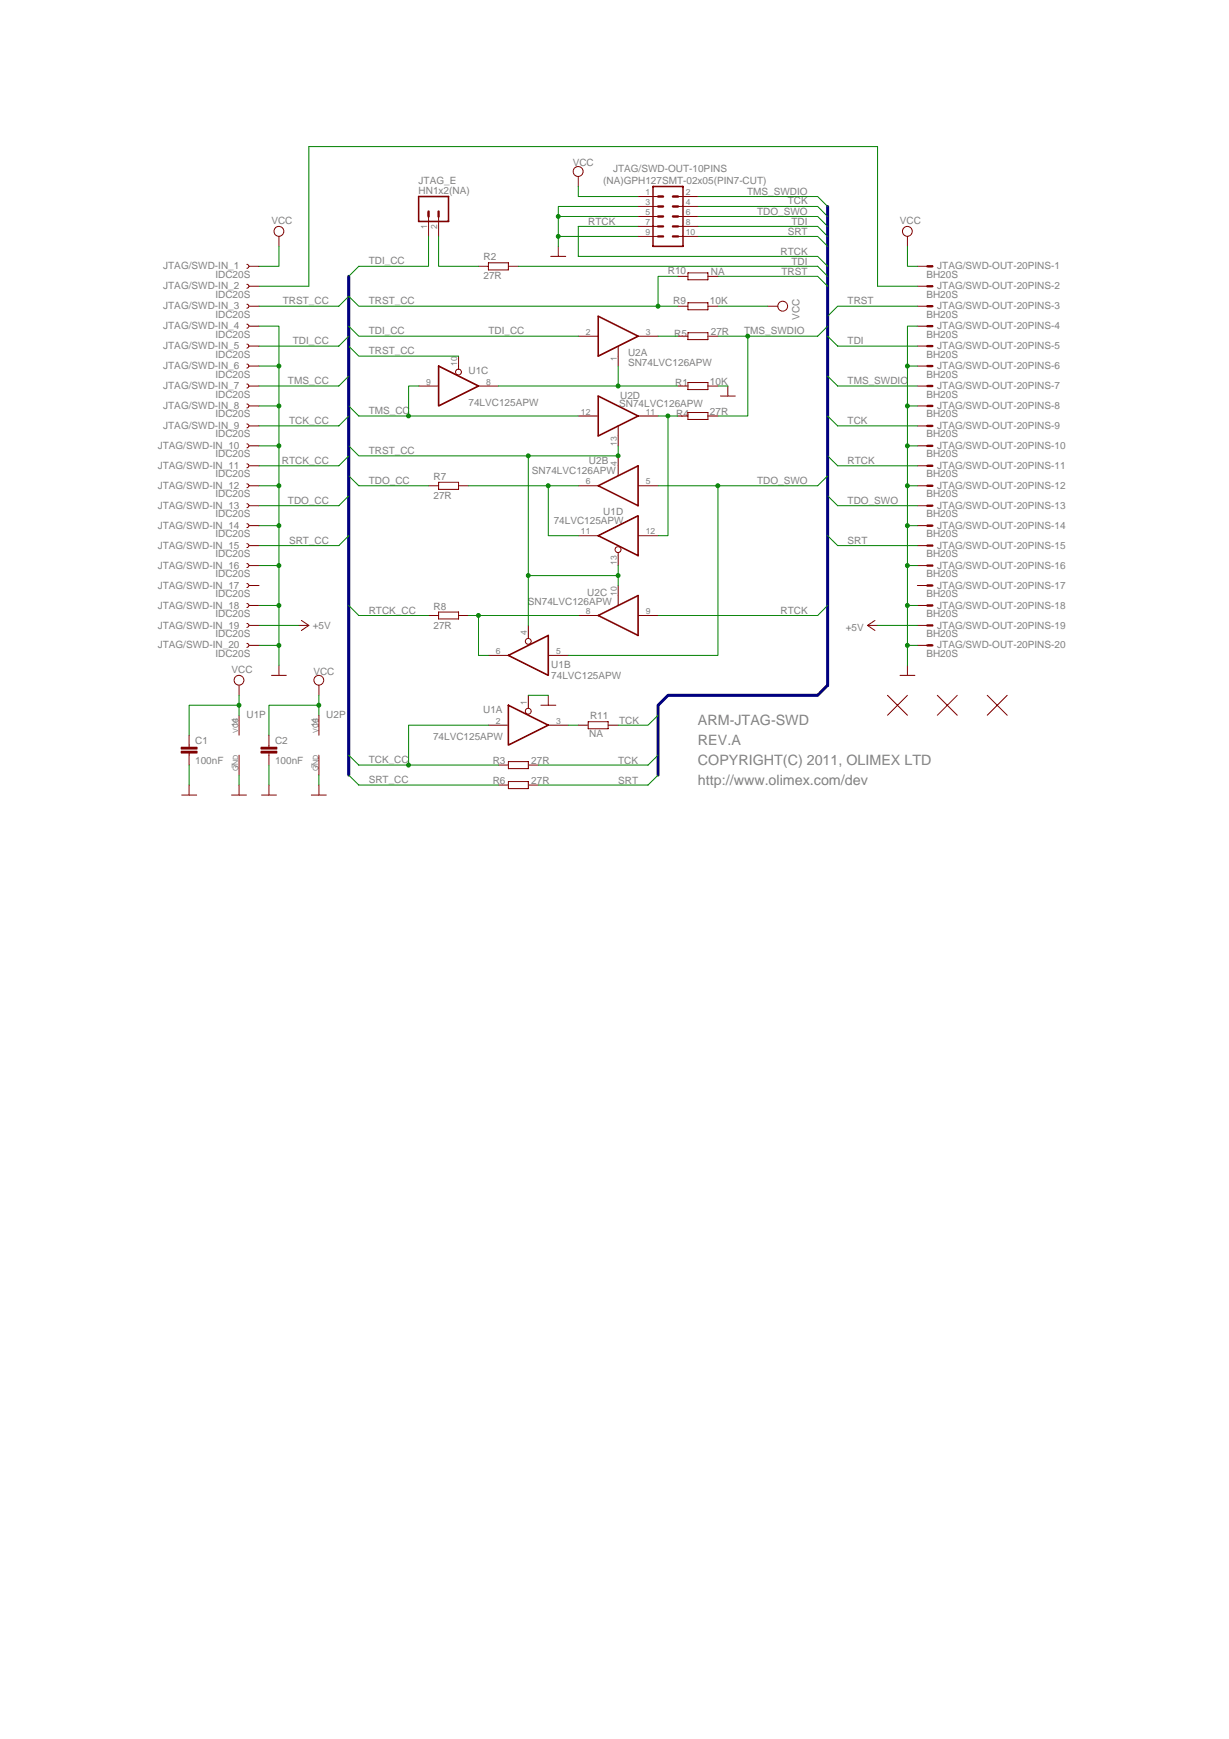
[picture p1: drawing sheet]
<svg xmlns="http://www.w3.org/2000/svg" width="210mm" height="297mm" viewBox="0 0 210 297" stroke-linecap="round" stroke-linejoin="round" font-family="sans-serif">
<g fill="none" stroke="#800000" stroke-width=".17">
<path d="M73.2 37v3.4M74.9 37v3.4M98.8 30.2v1.7M109 33.6h3.4M109 35.3h3.4M109 37h3.4M109 38.7h3.4M115.8 33.6h3.4M115.8 35.3h3.4M115.8 37h3.4M115.8 38.7h3.4M42.2 45.1a.34 .34 0 0 1 .3 .4 .34 .34 0 0 1-.3 .3"/>
<path d="M42.2 48.6a.34 .34 0 0 1 .3 .3 .34 .34 0 0 1-.3 .3M42.2 52a.34 .34 0 0 1 .3 .3 .34 .34 0 0 1-.3 .3M42.2 55.4a.34 .34 0 0 1 .3 .3 .34 .34 0 0 1-.3 .3M42.2 58.8a.34 .34 0 0 1 .3 .3 .34 .34 0 0 1-.3 .4M42.5 45.5h1.7M42.5 48.9h1.7M42.5 52.3h1.7M42.5 55.7h1.7M42.5 59.1h1.7M47.6 40.4v1.7M81.7 45.5h1.7M83.4 44.9h3.4v1.2h-3.4z"/>
<path d="M86.8 45.5h1.7M94.1 43.8h2.5M95.4 42.1v1.7M98.8 57.4h3.4M105.6 59.1v3.4M109 40.4h3.4M109 57.4h3.4M115.8 52.3h1.7M115.8 40.4h3.4M115.8 57.4h1.7M115.8 47.2h1.7M117.5 46.6h3.4v1.2h-3.4z"/>
<path d="M117.5 51.7h3.4v1.2h-3.4zM117.5 56.8h3.4v1.2h-3.4zM120.9 52.3h1.7M120.9 57.4h1.7M120.9 47.2h1.7M131.1 52.3h1.7M155 40.4v1.7M156.7 45.5h1.7M156.7 48.9h1.7M156.7 52.3h1.7M156.7 55.7h1.7M156.7 59.1h1.7"/>
<path d="M42.2 62.2a.34 .34 0 0 1 .3 .3 .34 .34 0 0 1-.3 .4M42.2 65.6a.34 .34 0 0 1 .3 .3 .34 .34 0 0 1-.3 .4M42.2 69a.34 .34 0 0 1 .3 .3 .34 .34 0 0 1-.3 .4M42.2 72.4a.34 .34 0 0 1 .3 .3 .34 .34 0 0 1-.3 .4M42.2 75.8a.34 .34 0 0 1 .3 .4 .34 .34 0 0 1-.3 .3M42.2 79.2a.34 .34 0 0 1 .3 .4 .34 .34 0 0 1-.3 .3M42.5 62.5h1.7M42.5 65.9h1.7M42.5 69.3h1.7M42.5 72.7h1.7M42.5 76.2h1.7M42.5 79.6h1.7"/>
<path d="M71.5 65.9h3.4M78.3 60.8v2.3M81.7 65.9h3.4M98.8 71.1h3.4M105.6 72.7v3.5M105.6 77.9v3.4M109 71.1h3.4M115.8 65.9h1.7M115.8 71.1h1.7M117.5 65.3h3.4v1.2h-3.4zM117.5 70.5h3.4v1.1h-3.4zM120.9 65.9h1.7"/>
<path d="M120.9 71.1h1.7M123 67.6h2.6M124.3 65.9v1.7M156.7 62.5h1.7M156.7 65.9h1.7M156.7 69.3h1.7M156.7 72.7h1.7M156.7 76.2h1.7M156.7 79.6h1.7M42.2 82.6a.34 .34 0 0 1 .3 .4 .34 .34 0 0 1-.3 .3M42.2 86a.34 .34 0 0 1 .3 .4 .34 .34 0 0 1-.3 .3M42.2 89.5a.34 .34 0 0 1 .3 .3 .34 .34 0 0 1-.3 .3"/>
<path d="M42.2 92.9a.34 .34 0 0 1 .3 .3 .34 .34 0 0 1-.3 .3M42.2 96.3a.34 .34 0 0 1 .3 .3 .34 .34 0 0 1-.3 .3M42.2 99.7a.34 .34 0 0 1 .3 .3 .34 .34 0 0 1-.3 .4M42.5 83h1.7M42.5 86.4h1.7M42.5 89.8h1.7M42.5 93.2h1.7M42.5 96.6h1.7M73.2 83h1.7M74.9 82.4h3.4v1.2h-3.4zM78.3 83h1.7M98.8 83h3.4"/>
<path d="M98.8 91.5h3.4M105.6 94.4v2.2M109 83h3.4M109 91.5h3.4M156.7 83h1.7M156.7 86.4h1.7M156.7 89.8h1.7M156.7 93.2h1.7M156.7 96.6h1.7M40.8 117.1v1.7M42.2 103.1a.34 .34 0 0 1 .3 .3 .34 .34 0 0 1-.3 .4M42.2 106.5a.34 .34 0 0 1 .3 .3 .34 .34 0 0 1-.3 .4"/>
<path d="M42.2 109.9a.34 .34 0 0 1 .3 .3 .34 .34 0 0 1-.3 .4M42.5 100h1.7M42.5 103.4h1.7M42.5 106.8h1.7M42.5 110.2h1.7M46.4 115.4h2.5M47.6 113.6v1.8M51.1 106.8h1.6M51.5 106l1.2 .8-1.2 .9M54.5 117.1v1.7M73.2 105.1h1.7M74.9 104.5h3.4v1.2h-3.4z"/>
<path d="M78.3 105.1h1.7M83.4 112h3.4M90.2 106.8v2.3M90.2 118.8v2.2M93.6 118.8v1.7M93.6 112h3.4M98.8 105.1h3.4M105.6 100v3.4M109 105.1h3.4M148.2 106.8h1.7M149.4 106l-1.2 .8 1.2 .9M151.6 118.8l3.4 3.4"/>
<path d="M153.7 115.4h2.6M155 113.6v1.8M155 118.8l-3.4 3.4M156.7 100h1.7M156.7 103.4h1.7M156.7 106.8h1.7M156.7 110.2h1.7M160.1 118.8l3.4 3.4M163.5 118.8l-3.4 3.4M168.6 118.8l3.4 3.4M172 118.8l-3.4 3.4M30.9 128.3h2.8v.3h-2.8z"/>
<path d="M30.9 127.6h2.8v.4h-2.8zM31 135.8h2.6M32.3 125.6v2M32.3 128.7v2M32.3 134.1v1.7M39.5 135.8h2.6M40.8 122.2v3.4M40.8 129v3.4M40.8 134.1v1.7M44.6 128.3h2.7v.3h-2.7zM44.6 127.6h2.7v.4h-2.7zM44.7 135.8h2.5"/>
<path d="M45.9 125.6v2M45.9 128.7v2M45.9 134.1v1.7M53.2 135.8h2.5M54.5 122.2v3.4M54.5 129v3.4M54.5 134.1v1.7M83.4 123.9h3.4M85.1 130.7h1.7M85.1 134.1h1.7M86.8 130.1h3.4v1.2h-3.4zM86.8 133.5h3.4v1.2h-3.4z"/>
<path d="M90.2 130.7h1.7M90.2 134.1h1.7M92.4 120.5h2.5M93.6 123.9h3.4M98.8 123.9h1.7M100.5 123.3h3.4v1.2h-3.4zM103.9 123.9h1.7"/>
<circle cx="47.6" cy="39.5" r=".84"/>
<circle cx="98.7" cy="29.3" r=".85"/>
<circle cx="155" cy="39.5" r=".84"/>
<circle cx="133.7" cy="52.3" r=".84"/>
<circle cx="78.3" cy="63.6" r=".5"/>
<circle cx="105.6" cy="93.9" r=".51"/>
<circle cx="40.8" cy="116.2" r=".84"/>
<circle cx="54.4" cy="116.2" r=".84"/>
<circle cx="90.2" cy="109.5" r=".5"/>
<circle cx="90.2" cy="121.5" r=".5"/>
</g>
<path d="M31 128.5h2.7M31 127.8h2.7M44.6 128.5h2.7M44.6 127.8h2.7" fill="none" stroke="#800000" stroke-width=".3"/>
<path d="M71.5 33.6h5.1v4.2h-5.1zM111.5 31.9h5.1v10.2h-5.1zM102.2 54l6.8 3.4-6.8 3.4zM74.9 62.5l6.8 3.4-6.8 3.4zM102.2 67.6l6.8 3.5-6.8 3.4zM102.2 91.5l6.8-3.4v6.8zM102.2 83l6.8-3.4v6.8zM86.8 112l6.8-3.5v6.9zM102.2 105.1l6.8-3.4v6.8zM86.8 120.5l6.8 3.4-6.8 3.4z" fill="none" stroke="#800000" stroke-width=".27"/>
<g fill="none" stroke="#800000" stroke-width=".41">
<path d="M73.2 36.1v.9M74.9 36.1v.9M112.4 38.7h.8M112.4 37h.8M112.4 35.3h.8M112.4 33.6h.8M114.9 38.7h.9M114.9 37h.9M114.9 35.3h.9M114.9 33.6h.9M112.4 40.4h.8M114.9 40.4h.9"/>
<path d="M158.4 45.5h.8M158.4 48.9h.8M158.4 52.3h.8M158.4 55.7h.8M158.4 59.1h.8M158.4 62.5h.8M158.4 65.9h.8M158.4 69.3h.8M158.4 72.7h.8M158.4 76.2h.8M158.4 79.6h.8M158.4 83h.8"/>
<path d="M158.4 86.4h.8M158.4 89.8h.8M158.4 93.2h.8M158.4 96.6h.8M158.4 100h.8M158.4 103.4h.8M158.4 106.8h.8M158.4 110.2h.8"/>
</g>
<path d="M141.4 35.3v81.8l-1.7 1.7h-25.6l-1.7 1.7v11.9M59.6 47.2v85.2" fill="none" stroke="#000080" stroke-width=".51"/>
<g fill="none" stroke="#008000" stroke-width=".17">
<path d="M98.8 31.9v1.7h10.2M109 37h-13.6v3.4M109 35.3h-13.6v1.7M109 38.7h-10.2v5.1h40.9l1.7 1.7M119.2 35.3h20.5l1.7 1.7M119.2 38.7h20.5l1.7 1.7M119.2 37h20.5l1.7 1.7M119.2 33.6h20.5l1.7 1.7M44.2 55.7h3.4v57.9M44.2 52.3h13.7l1.7-1.7 1.7 1.7h54.5M44.2 48.9h8.5v-23.9h97.2v23.9h6.8M47.6 42.1v3.4h-3.4"/>
<path d="M59.6 55.7l1.7 1.7h37.5M59.6 59.1l1.7 1.7h17M59.6 57.4l-1.7 1.7h-13.7M73.2 40.4v5.1h-11.9l-1.7 1.7M74.9 40.4v5.1h6.8M88.5 45.5h51.2l1.7 1.7M109 40.4h-13.6v1.7M112.4 57.4h3.4M115.8 47.2h-3.4v5.1M119.2 40.4h20.5l1.7 1.7M122.6 47.2h17.1l1.7 1.7M122.6 57.4h5.1"/>
<path d="M122.6 52.3h8.5M141.4 55.7l-1.7 1.7h-12v13.7h-5.1M141.4 57.4l1.7 1.7h13.6M155 42.1v3.4h1.7M156.7 55.7h-1.7v57.9M156.7 52.3h-13.6l-1.7 1.7M44.2 62.5h3.4M44.2 69.3h3.4M44.2 76.2h3.4M59.6 76.2l1.7 1.7h28.9v28.9M59.6 64.2l-1.7 1.7h-13.7M59.6 77.9l-1.7 1.7h-13.7"/>
<path d="M59.6 71.1l-1.7 1.6h-13.7M69.8 71.1h29M71.5 65.9h-1.7v5.2h-8.5l-1.7-1.8M85.1 65.9h20.5M105.6 62.5v3.4h10.2M105.6 76.2v1.7h-15.4M112.4 71.1h1.7v20.4h-1.7M114.1 71.1h1.7M122.6 65.9h1.7M141.4 64.2l1.7 1.7h13.6M141.4 77.9l1.7 1.7h13.6M141.4 71.1l1.7 1.6h13.6"/>
<path d="M155 62.5h1.7M155 69.3h1.7M155 76.2h1.7M44.2 83h3.4M44.2 89.8h3.4M44.2 96.6h3.4M59.6 81.3l1.7 1.7h11.9M59.6 91.5l-1.7 1.7h-13.7M59.6 84.7l-1.7 1.7h-13.7M80 83h13.6M90.2 98.3h15.4v1.7M98.8 83h-5.2v8.5h5.2"/>
<path d="M105.6 96.6v1.7M122.6 83v29h-25.6M141.4 81.3l-1.7 1.7h-27.3M141.4 91.5l1.7 1.7h13.6M141.4 84.7l1.7 1.7h13.6M155 83h1.7M155 89.8h1.7M155 96.6h1.7M40.8 118.8v3.4M44.2 106.8h6.9M44.2 103.4h3.4M44.2 110.2h3.4"/>
<path d="M54.5 118.8v3.4M59.6 103.4l1.7 1.7h11.9M80 105.1h1.7M90.2 118.8h3.4M98.8 105.1h-17.1v6.9h1.7M141.4 103.4l-1.7 1.7h-27.3M149.9 106.8h6.8M155 103.4h1.7M155 110.2h1.7M32.3 130.7v3.4M40.8 120.5h-8.5v5.1M40.8 132.4v1.7"/>
<path d="M45.9 130.7v3.4M54.5 120.5h-8.6v5.1M54.5 132.4v1.7M59.6 132.4l1.7 1.7h23.8M59.6 129l1.7 1.7h23.8M83.4 123.9h-13.6v6.8M97 123.9h1.8M112.4 122.2l-1.7 1.7h-5.1M112.4 132.4l-1.7 1.7h-18.8M112.4 129l-1.7 1.7h-18.8"/>
</g>
<g fill="#008000" stroke="#008000" stroke-width=".17">
<circle cx="47.6" cy="62.5" r=".34"/>
<circle cx="47.6" cy="69.3" r=".34"/>
<circle cx="47.6" cy="76.2" r=".34"/>
<circle cx="47.6" cy="83" r=".34"/>
<circle cx="47.6" cy="89.8" r=".34"/>
<circle cx="47.6" cy="96.6" r=".34"/>
<circle cx="47.6" cy="103.4" r=".34"/>
<circle cx="47.6" cy="110.2" r=".34"/>
<circle cx="155" cy="62.5" r=".34"/>
<circle cx="155" cy="69.3" r=".34"/>
<circle cx="155" cy="76.2" r=".34"/>
<circle cx="155" cy="83" r=".34"/>
<circle cx="155" cy="89.8" r=".34"/>
<circle cx="155" cy="96.6" r=".34"/>
<circle cx="155" cy="103.4" r=".34"/>
<circle cx="155" cy="110.2" r=".34"/>
<circle cx="95.3" cy="40.4" r=".33"/>
<circle cx="95.3" cy="37" r=".33"/>
<circle cx="105.6" cy="65.9" r=".34"/>
<circle cx="114.1" cy="71" r=".33"/>
<circle cx="93.6" cy="83" r=".34"/>
<circle cx="81.7" cy="105.1" r=".33"/>
<circle cx="69.8" cy="130.7" r=".34"/>
<circle cx="122.6" cy="83" r=".34"/>
<circle cx="69.8" cy="71" r=".33"/>
<circle cx="127.7" cy="57.4" r=".33"/>
<circle cx="112.4" cy="52.3" r=".34"/>
<circle cx="90.2" cy="98.3" r=".33"/>
<circle cx="90.2" cy="77.9" r=".33"/>
<circle cx="105.6" cy="77.9" r=".33"/>
<circle cx="105.6" cy="98.3" r=".33"/>
<circle cx="54.4" cy="120.5" r=".34"/>
<circle cx="40.8" cy="120.5" r=".34"/>
</g>
<g font-size="2.4" fill="#808080">
<text x="119.2" y="123.9">ARM-JTAG-SWD</text>
<text x="119.2" y="127.3">REV.A</text>
<text x="119.2" y="130.7">COPYRIGHT(C) 2011, OLIMEX LTD</text>
<text x="119.2" y="134.1">http://www.olimex.com/dev</text>
</g>
<g font-size="1.7" fill="#808080">
<text x="97.8" y="28.4">VCC</text>
<text x="104.7" y="29.3">JTAG/SWD-OUT-10PINS</text>
<text x="71.5" y="33.1">HN1x2(NA)</text>
<text x="71.5" y="31.3">JTAG_E</text>
<text x="103" y="31.3">(NA)GPH127SMT-02x05(PIN7-CUT)</text>
<text x="127.6" y="33.2">TMS_SWDIO</text>
<text x="134.5" y="34.9">TCK</text>
<text x="46.4" y="38.3">VCC</text>
<text x="100.5" y="38.5">RTCK</text>
<text x="129.3" y="36.6">TDO_SWO</text>
<text x="134.5" y="40.2">SRT</text>
<text x="135.2" y="38.5">TDI</text>
<text x="153.7" y="38.3">VCC</text>
<text x="27.9" y="46">JTAG/SWD-IN_1</text>
<text x="36.8" y="47.5">IDC20S</text>
<text x="63" y="45.1">TDI_CC</text>
<text x="82.6" y="47.7">27R</text>
<text x="82.6" y="44.5">R2</text>
<text x="114.1" y="46.9">R10</text>
<text x="121.4" y="47">NA</text>
<text x="133.3" y="43.6">RTCK</text>
<text x="133.5" y="47">TRST</text>
<text x="135.2" y="45.3">TDI</text>
<text x="158.2" y="47.5">BH20S</text>
<text x="160.1" y="46">JTAG/SWD-OUT-20PINS-1</text>
<text x="27.9" y="49.4">JTAG/SWD-IN_2</text>
<text x="27.9" y="52.8">JTAG/SWD-IN_3</text>
<text x="36.8" y="50.9">IDC20S</text>
<text x="48.3" y="52">TRST_CC</text>
<text x="63" y="52">TRST_CC</text>
<text x="115" y="52">R9</text>
<text x="121.2" y="52">10K</text>
<text x="144.8" y="52">TRST</text>
<text x="158.2" y="50.9">BH20S</text>
<text x="160.1" y="49.4">JTAG/SWD-OUT-20PINS-2</text>
<text x="160.1" y="52.8">JTAG/SWD-OUT-20PINS-3</text>
<text x="27.9" y="56.2">JTAG/SWD-IN_4</text>
<text x="27.9" y="59.6">JTAG/SWD-IN_5</text>
<text x="36.8" y="54.3">IDC20S</text>
<text x="36.8" y="57.7">IDC20S</text>
<text x="50" y="58.8">TDI_CC</text>
<text x="63" y="57.1">TDI_CC</text>
<text x="83.4" y="57.1">TDI_CC</text>
<text x="115.2" y="57.6">R5</text>
<text x="121.4" y="57.3">27R</text>
<text x="127.1" y="57.1">TMS_SWDIO</text>
<text x="136.5" y="54.6" transform="rotate(-90 136.5 54.6)">VCC</text>
<text x="144.8" y="58.8">TDI</text>
<text x="158.2" y="54.3">BH20S</text>
<text x="158.2" y="57.7">BH20S</text>
<text x="160.1" y="56.2">JTAG/SWD-OUT-20PINS-4</text>
<text x="160.1" y="59.6">JTAG/SWD-OUT-20PINS-5</text>
<text x="27.9" y="63.1">JTAG/SWD-IN_6</text>
<text x="36.8" y="61.1">IDC20S</text>
<text x="36.8" y="64.5">IDC20S</text>
<text x="49.2" y="65.6">TMS_CC</text>
<text x="63" y="60.5">TRST_CC</text>
<text x="80" y="63.8">U1C</text>
<text x="107.3" y="62.5">SN74LVC126APW</text>
<text x="107.3" y="60.8">U2A</text>
<text x="115.3" y="65.9">R1</text>
<text x="121.2" y="65.8">10K</text>
<text x="144.8" y="65.6">TMS_SWDIO</text>
<text x="158.2" y="61.1">BH20S</text>
<text x="158.2" y="64.5">BH20S</text>
<text x="160.1" y="63.1">JTAG/SWD-OUT-20PINS-6</text>
<text x="27.9" y="66.5">JTAG/SWD-IN_7</text>
<text x="27.9" y="69.9">JTAG/SWD-IN_8</text>
<text x="36.8" y="67.9">IDC20S</text>
<text x="36.8" y="71.3">IDC20S</text>
<text x="63" y="70.7">TMS_CC</text>
<text x="80" y="69.3">74LVC125APW</text>
<text x="105.7" y="69.5">SN74LVC126APW</text>
<text x="105.9" y="68.1">U2D</text>
<text x="115.5" y="71.2">R4</text>
<text x="121.2" y="70.9">27R</text>
<text x="158.2" y="67.9">BH20S</text>
<text x="158.2" y="71.3">BH20S</text>
<text x="160.1" y="66.5">JTAG/SWD-OUT-20PINS-7</text>
<text x="160.1" y="69.9">JTAG/SWD-OUT-20PINS-8</text>
<text x="26.9" y="76.7">JTAG/SWD-IN_10</text>
<text x="27.9" y="73.3">JTAG/SWD-IN_9</text>
<text x="36.8" y="74.7">IDC20S</text>
<text x="49.4" y="72.4">TCK_CC</text>
<text x="63" y="77.5">TRST_CC</text>
<text x="144.8" y="72.4">TCK</text>
<text x="158.2" y="74.7">BH20S</text>
<text x="160.1" y="73.3">JTAG/SWD-OUT-20PINS-9</text>
<text x="160.1" y="76.7">JTAG/SWD-OUT-20PINS-10</text>
<text x="26.9" y="80.1">JTAG/SWD-IN_11</text>
<text x="26.9" y="83.5">JTAG/SWD-IN_12</text>
<text x="36.8" y="78.1">IDC20S</text>
<text x="36.8" y="81.5">IDC20S</text>
<text x="48.1" y="79.2">RTCK_CC</text>
<text x="63" y="82.6">TDO_CC</text>
<text x="74" y="82">R7</text>
<text x="90.8" y="80.9">SN74LVC126APW</text>
<text x="100.6" y="79.3">U2B</text>
<text x="129.3" y="82.6">TDO_SWO</text>
<text x="144.8" y="79.2">RTCK</text>
<text x="158.2" y="78.1">BH20S</text>
<text x="158.2" y="81.5">BH20S</text>
<text x="160.1" y="80.1">JTAG/SWD-OUT-20PINS-11</text>
<text x="160.1" y="83.5">JTAG/SWD-OUT-20PINS-12</text>
<text x="26.9" y="86.9">JTAG/SWD-IN_13</text>
<text x="36.8" y="84.9">IDC20S</text>
<text x="36.8" y="88.4">IDC20S</text>
<text x="49.2" y="86">TDO_CC</text>
<text x="74" y="85.2">27R</text>
<text x="94.6" y="89.5">74LVC125APW</text>
<text x="103" y="88">U1D</text>
<text x="144.8" y="86">TDO_SWO</text>
<text x="158.2" y="84.9">BH20S</text>
<text x="158.2" y="88.4">BH20S</text>
<text x="160.1" y="86.9">JTAG/SWD-OUT-20PINS-13</text>
<text x="26.9" y="90.3">JTAG/SWD-IN_14</text>
<text x="26.9" y="93.7">JTAG/SWD-IN_15</text>
<text x="36.8" y="91.8">IDC20S</text>
<text x="36.8" y="95.2">IDC20S</text>
<text x="49.4" y="92.9">SRT_CC</text>
<text x="144.8" y="92.9">SRT</text>
<text x="158.2" y="91.8">BH20S</text>
<text x="158.2" y="95.2">BH20S</text>
<text x="160.1" y="90.3">JTAG/SWD-OUT-20PINS-14</text>
<text x="160.1" y="93.7">JTAG/SWD-OUT-20PINS-15</text>
<text x="26.9" y="97.1">JTAG/SWD-IN_16</text>
<text x="26.9" y="100.5">JTAG/SWD-IN_17</text>
<text x="36.8" y="98.6">IDC20S</text>
<text x="36.8" y="102">IDC20S</text>
<text x="100.3" y="101.8">U2C</text>
<text x="158.2" y="98.6">BH20S</text>
<text x="158.2" y="102">BH20S</text>
<text x="160.1" y="97.1">JTAG/SWD-OUT-20PINS-16</text>
<text x="160.1" y="100.5">JTAG/SWD-OUT-20PINS-17</text>
<text x="26.9" y="104">JTAG/SWD-IN_18</text>
<text x="26.9" y="107.4">JTAG/SWD-IN_19</text>
<text x="36.8" y="105.4">IDC20S</text>
<text x="53.4" y="107.4">+5V</text>
<text x="63" y="104.8">RTCK_CC</text>
<text x="74" y="107.4">27R</text>
<text x="74" y="104.1">R8</text>
<text x="90.2" y="103.4">SN74LVC126APW</text>
<text x="133.3" y="104.8">RTCK</text>
<text x="144.4" y="107.8">+5V</text>
<text x="158.2" y="105.4">BH20S</text>
<text x="160.1" y="103.9">JTAG/SWD-OUT-20PINS-18</text>
<text x="160.1" y="107.4">JTAG/SWD-OUT-20PINS-19</text>
<text x="26.9" y="110.8">JTAG/SWD-IN_20</text>
<text x="36.8" y="108.8">IDC20S</text>
<text x="36.8" y="112.2">IDC20S</text>
<text x="158.2" y="108.8">BH20S</text>
<text x="158.2" y="112.2">BH20S</text>
<text x="160.1" y="110.8">JTAG/SWD-OUT-20PINS-20</text>
<text x="39.5" y="114.9">VCC</text>
<text x="53.5" y="115.3">VCC</text>
<text x="94.1" y="116">74LVC125APW</text>
<text x="94.1" y="114.1">U1B</text>
<text x="42.1" y="122.6">U1P</text>
<text x="55.7" y="122.6">U2P</text>
<text x="82.5" y="121.8">U1A</text>
<text x="100.6" y="125.9">NA</text>
<text x="100.8" y="122.9">R11</text>
<text x="105.7" y="123.7">TCK</text>
<text x="33.3" y="130.4">100nF</text>
<text x="33.3" y="127">C1</text>
<text x="47" y="130.4">100nF</text>
<text x="47" y="127">C2</text>
<text x="63" y="130.3">TCK_CC</text>
<text x="74" y="126.4">74LVC125APW</text>
<text x="84.2" y="130.5">R3</text>
<text x="90.7" y="130.5">27R</text>
<text x="105.6" y="130.5">TCK</text>
<text x="63" y="133.8">SRT_CC</text>
<text x="84.2" y="133.9">R6</text>
<text x="90.7" y="133.9">27R</text>
<text x="105.6" y="133.9">SRT</text>
</g>
<g font-size="1.5" fill="#808080">
<text x="110.3" y="33.3">1</text>
<text x="110.3" y="35">3</text>
<text x="117.1" y="33.3">2</text>
<text x="117.1" y="35">4</text>
<text x="73" y="39.1" transform="rotate(-90 73 39.1)">1</text>
<text x="74.7" y="39.1" transform="rotate(-90 74.7 39.1)">2</text>
<text x="110.3" y="36.7">5</text>
<text x="110.3" y="38.4">7</text>
<text x="110.3" y="40.2">9</text>
<text x="117.1" y="36.7">6</text>
<text x="117.1" y="38.4">8</text>
<text x="117.1" y="40.2">10</text>
<text x="100" y="57.2">2</text>
<text x="110.3" y="57.2">3</text>
<text x="72.8" y="65.7">9</text>
<text x="78.1" y="62.5" transform="rotate(-90 78.1 62.5)">10</text>
<text x="83" y="65.7">8</text>
<text x="105.3" y="61.7" transform="rotate(-90 105.3 61.7)">1</text>
<text x="99.2" y="70.8">12</text>
<text x="110.3" y="70.8">11</text>
<text x="105.3" y="76.1" transform="rotate(-90 105.3 76.1)">13</text>
<text x="100" y="82.7">6</text>
<text x="105.3" y="79.6" transform="rotate(-90 105.3 79.6)">4</text>
<text x="110.3" y="82.7">5</text>
<text x="99.2" y="91.3">11</text>
<text x="110.3" y="91.3">12</text>
<text x="105.3" y="101.7" transform="rotate(-90 105.3 101.7)">10</text>
<text x="105.3" y="96.6" transform="rotate(-90 105.3 96.6)">13</text>
<text x="100" y="104.9">8</text>
<text x="110.3" y="104.9">9</text>
<text x="84.7" y="111.7">6</text>
<text x="90" y="108.5" transform="rotate(-90 90 108.5)">4</text>
<text x="95" y="111.7">5</text>
<text x="40.6" y="124.2" transform="rotate(-90 40.6 124.2)">14</text>
<text x="54.2" y="124.2" transform="rotate(-90 54.2 124.2)">14</text>
<text x="84.7" y="123.6">2</text>
<text x="90" y="120.5" transform="rotate(-90 90 120.5)">1</text>
<text x="95" y="123.6">3</text>
<text x="40.6" y="131.1" transform="rotate(-90 40.6 131.1)">7</text>
<text x="54.2" y="131.1" transform="rotate(-90 54.2 131.1)">7</text>
</g>
<g font-size="1.2" fill="#808080">
<text x="40.7" y="125.2" transform="rotate(-90 40.7 125.2)">VCC</text>
<text x="54.3" y="125.2" transform="rotate(-90 54.3 125.2)">VCC</text>
<text x="40.7" y="131.6" transform="rotate(-90 40.7 131.6)">GND</text>
<text x="54.3" y="131.6" transform="rotate(-90 54.3 131.6)">GND</text>
</g>
</svg>
